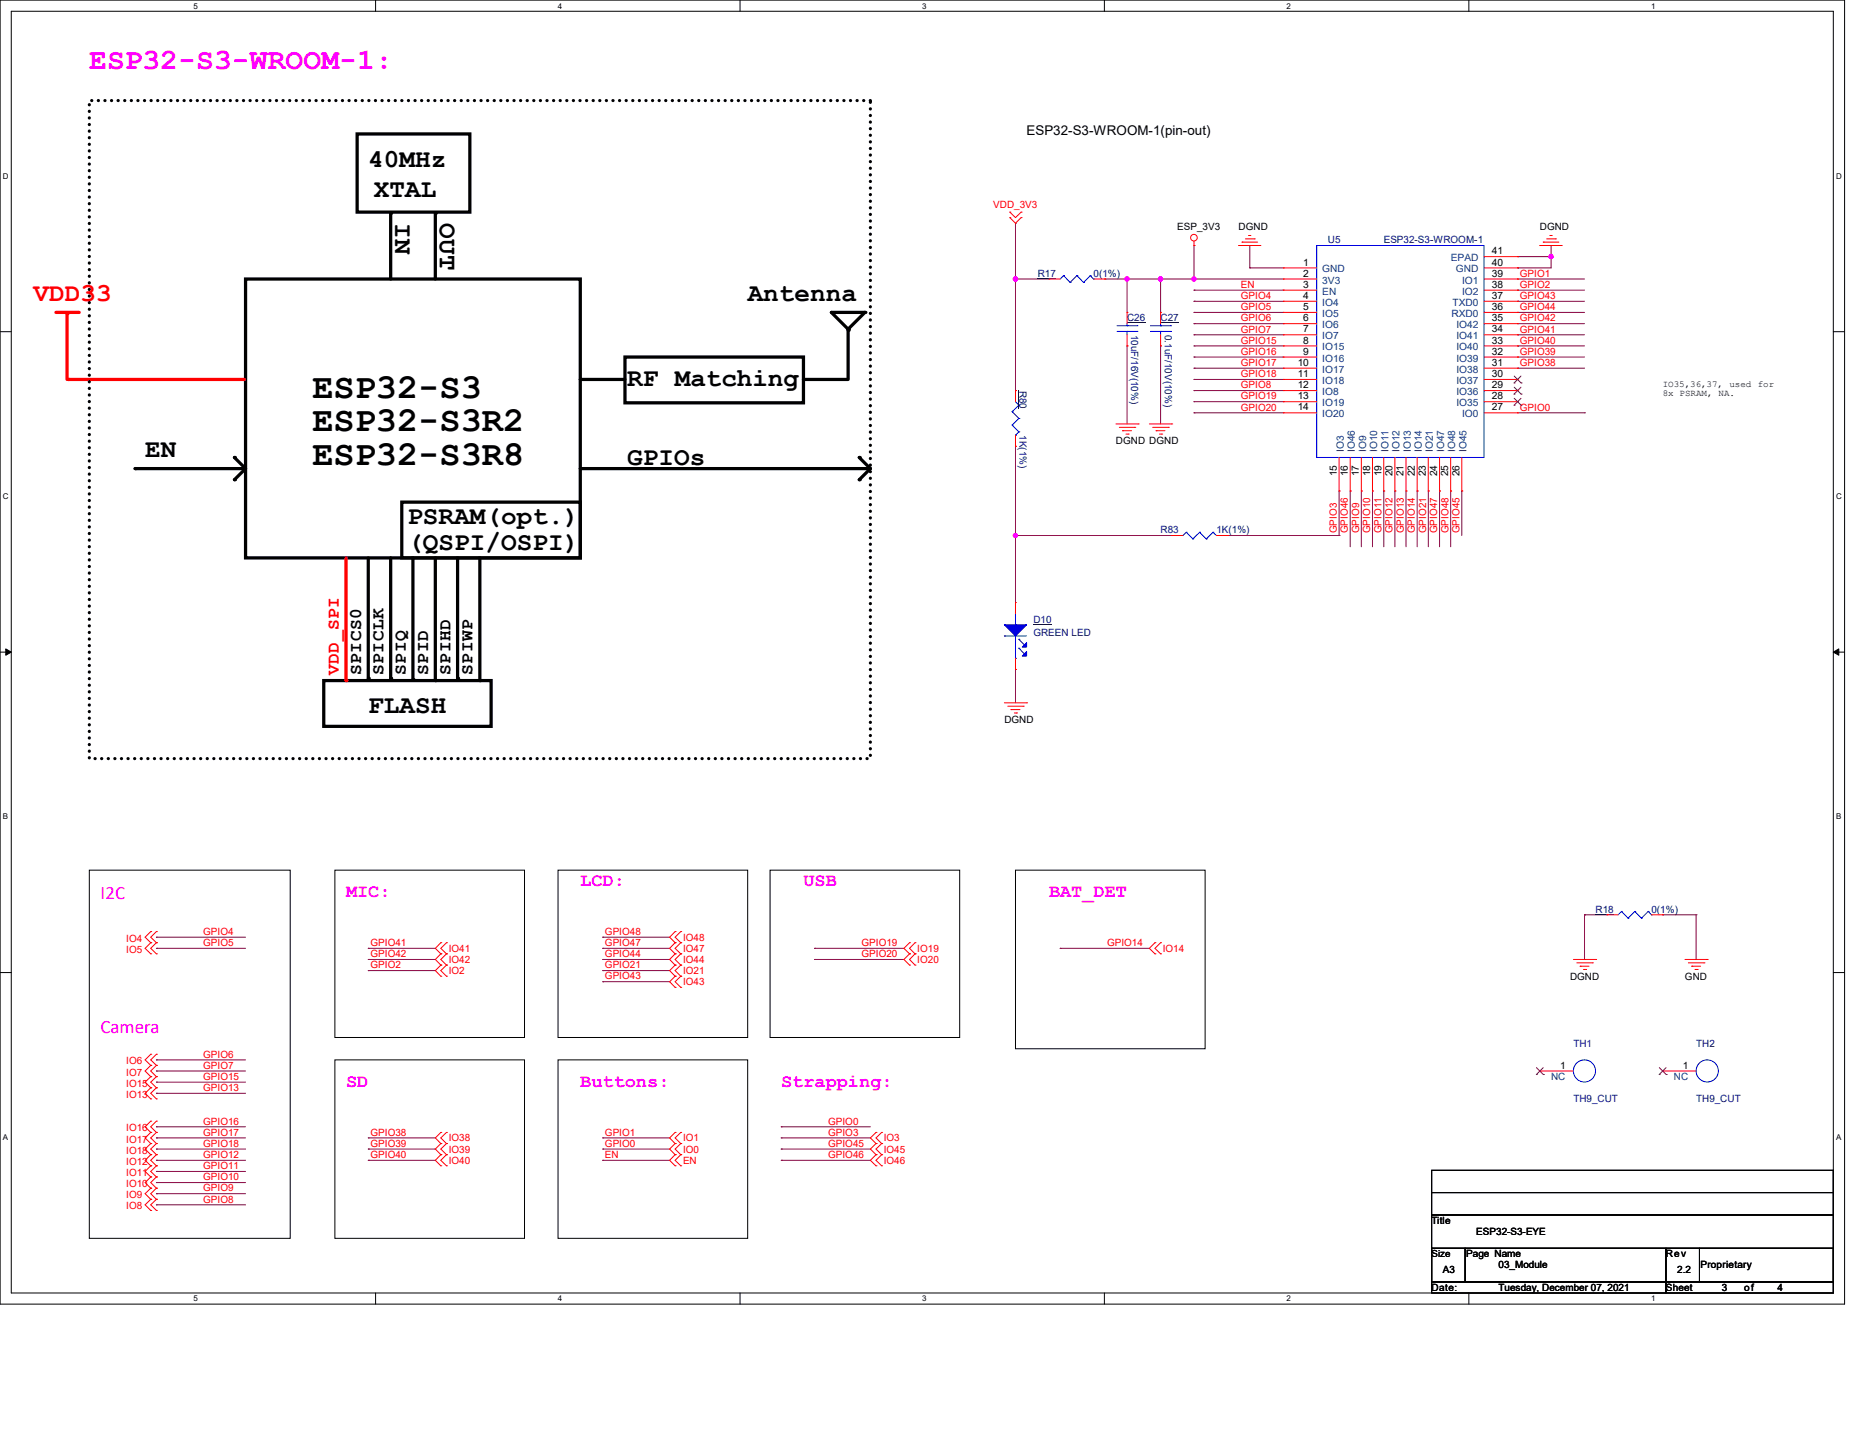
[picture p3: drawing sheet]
<svg xmlns="http://www.w3.org/2000/svg" width="558mm" height="431mm" viewBox="0 0 558 431" stroke-linecap="round" stroke-linejoin="round" font-family="sans-serif">
<g fill="none" stroke="#000" stroke-width=".3">
<path d="M0 0h554.3v392h-554.3zM3.4 3.4h547.5v385.2h-547.5zM112.9 0v3.4M222.4 0v3.4M331.9 0v3.4M441.4 0v3.4M0 99.7h3.4M550.9 99.7h3.3M0 196h3.4M1.7 195l1.7 1-1.7 .9zM550.9 196l1.6-1v1.9zM550.9 196h3.3"/>
<path d="M0 292.3h3.4M550.9 292.3h3.3M112.9 388.6v3.4M222.4 388.6v3.4M331.9 388.6v3.4M441.4 388.6v3.4"/>
</g>
<path d="M1.7 195l1.7 1-1.7 .9zM550.9 196l1.6-1v1.9z" fill="#000"/>
<path d="M73.8 83.9h100.6v83.8h-100.6zM249.8 93.9h10.1l-5.1 5zM254.8 99.3v14.4M174.4 114h13.4M187.8 107.3h53.6v13.8h-53.6zM241.4 114h13.4M120.7 150.9h53.7v16.8h-53.7zM97.3 204.6h50.3v13.7h-50.3z" fill="none" stroke="#000" stroke-width=".97"/>
<g fill="#000">
<circle cx="254.8" cy="99.3" r=".49"/>
<circle cx="254.8" cy="98.9" r=".49"/>
<circle cx="259.9" cy="93.9" r=".49"/>
<circle cx="174.4" cy="114" r=".49"/>
<circle cx="241.4" cy="114" r=".49"/>
</g>
<path d="M16.8 93.9h6.7" fill="none" stroke="#f00" stroke-width=".97"/>
<circle cx="23.5" cy="93.9" r=".49" fill="#f00"/>
<path d="M20.2 94.2v19.8" fill="none" stroke="#f00" stroke-width=".97"/>
<circle cx="20.2" cy="94.2" r=".49" fill="#f00"/>
<path d="M20.5 114h52.9" fill="none" stroke="#f00" stroke-width=".97"/>
<circle cx="20.5" cy="114" r=".49" fill="#f00"/>
<g fill="none" stroke="#000" stroke-width=".97">
<path d="M107.3 40.3h33.9v23.5h-33.9zM117.4 64.1v19.8M130.8 64.1v19.8M70.4 137.5l3.4 3.3-3.4 3.4M258.2 137.5l3.3 3.3M40.6 140.8h32.8M174.4 140.8h87.1M261.5 140.8l-3.3 3.4M110.7 167.7v36.2M117.4 167.7v36.2M124.1 167.7v36.5M130.8 167.7v36.9"/>
<path d="M137.5 167.7v36.2"/>
</g>
<g fill="#000">
<circle cx="117.4" cy="64.1" r=".49"/>
<circle cx="130.8" cy="64.1" r=".49"/>
<circle cx="70.4" cy="137.5" r=".49"/>
<circle cx="258.2" cy="137.5" r=".49"/>
<circle cx="40.6" cy="140.8" r=".49"/>
<circle cx="70.4" cy="144.2" r=".49"/>
<circle cx="174.4" cy="140.8" r=".49"/>
<circle cx="258.2" cy="144.2" r=".49"/>
<circle cx="110.7" cy="203.9" r=".49"/>
<circle cx="117.4" cy="203.9" r=".49"/>
<circle cx="124.1" cy="204.2" r=".49"/>
<circle cx="130.8" cy="204.6" r=".49"/>
<circle cx="137.5" cy="203.9" r=".49"/>
</g>
<path d="M26.8 30.2h234.7v197.8h-234.7z" fill="none" stroke="#000" stroke-width=".97" stroke-dasharray="0 1.9"/>
<path d="M104 167.7v36.9" fill="none" stroke="#f00" stroke-width=".97"/>
<circle cx="104" cy="204.6" r=".49" fill="#f00"/>
<path d="M144.2 167.7v36.9" fill="none" stroke="#000" stroke-width=".97"/>
<circle cx="144.2" cy="204.6" r=".49" fill="#000"/>
<path d="M26.8 261.5h60.4v110.7h-60.4zM100.6 261.5h57v50.3h-57zM167.7 261.5h57v50.3h-57zM231.4 261.5h57v50.3h-57zM305.1 261.5h57v53.7h-57zM100.6 318.6h57v53.6h-57zM167.7 318.6h57v53.6h-57z" fill="none" stroke="#000" stroke-width=".3"/>
<g fill="none" stroke="#800040" stroke-width=".3">
<path d="M375.5 73.8h.1M375.5 73.8v6.7M466.1 73.8h.1M466.1 73.8v3.3M358.8 87.2h.1M358.8 90.6h.1M358.8 93.9h.1M358.8 97.3h.1M358.8 87.2h26.8M358.8 90.6h26.8M358.8 93.9h26.8M358.8 97.3h26.8"/>
<path d="M375.5 80.5h.1M375.5 80.5h10.1M456 97.3h.1M456 93.9h.1M456 90.6h.1M456 87.2h.1M456 83.9h.1M456 87.2h20.1M456 90.6h20.1M456 93.9h20.1M456 97.3h20.1M456 83.9h20.1"/>
<path d="M358.8 100.6h.1M358.8 104h.1M358.8 107.3h.1M358.8 110.7h.1M358.8 114h.1M358.8 100.6h26.8M358.8 104h26.8M358.8 107.3h26.8M358.8 110.7h26.8M358.8 114h26.8M456 110.7h.1M456 107.3h.1"/>
<path d="M456 104h.1M456 100.6h.1M456 100.6h20.1M456 104h20.1M456 107.3h20.1M456 110.7h20.1M456 124.1h20.1M476.1 124.1h.1M402.4 147.6h.1M402.4 147.6v13.4M405.7 147.6h.1M405.7 147.6v16.7"/>
<path d="M409.1 147.6h.1M409.1 147.6v16.7M412.4 147.6h.1M412.4 147.6v16.7M415.8 147.6h.1M415.8 147.6v16.7M419.1 147.6h.1M419.1 147.6v16.7M422.5 147.6h.1M422.5 147.6v16.7M425.8 147.6h.1M425.8 147.6v16.7"/>
<path d="M429.2 147.6h.1M429.2 147.6v16.7M432.6 147.6h.1M432.6 147.6v16.7M435.9 147.6h.1M435.9 147.6v16.7M439.3 147.6h.1M439.3 147.6v13.4"/>
</g>
<circle cx="466" cy="77.1" r=".64" fill="#f0f"/>
<circle cx="466" cy="77.1" r=".64" fill="none" stroke="#f0f" stroke-width=".3"/>
<g fill="none" stroke="#800040" stroke-width=".3">
<path d="M305.1 67.1h.1M305.1 67.1v16.8M456 77.1h.1M456 77.1h10.1M466.1 77.1h.1M466.1 77.1v3.4h-10.1M332 83.9h.1M332 83.9h6.7M358.8 83.9h.1M358.8 83.9h26.8M456 80.5h.1M358.8 117.4h.1"/>
<path d="M358.8 117.4h26.8M358.8 120.7h.1M358.8 124.1h.1M358.8 120.7h26.8M358.8 124.1h26.8"/>
</g>
<circle cx="338.6" cy="83.8" r=".66" fill="#f0f"/>
<circle cx="338.6" cy="83.8" r=".66" fill="none" stroke="#f0f" stroke-width=".3"/>
<path d="M338.7 83.9h.1M338.7 83.9v10M348.7 83.9h.1M348.7 83.9v10M348.7 83.9h10.1M338.7 104h.1M338.7 104v23.4M348.7 104h.1M348.7 104v23.4" fill="none" stroke="#800040" stroke-width=".3"/>
<circle cx="358.8" cy="83.8" r=".66" fill="#f0f"/>
<circle cx="358.8" cy="83.8" r=".66" fill="none" stroke="#f0f" stroke-width=".3"/>
<circle cx="348.7" cy="83.8" r=".64" fill="#f0f"/>
<circle cx="348.7" cy="83.8" r=".64" fill="none" stroke="#f0f" stroke-width=".3"/>
<g fill="none" stroke="#800040" stroke-width=".3">
<path d="M358.8 73.8h.1M358.8 73.8v10.1M305.1 83.9h.1M305.1 83.9h10.1M338.7 83.9h.1M338.7 83.9h10M305.1 161h.1M305.1 161v20.1M305.1 161h47M352.1 161h.1M305.1 201.2h.1M305.1 201.2v10"/>
<path d="M476.1 275h.1M476.1 275v13.4M476.1 275h6.8M499.6 275h.1M499.6 275h10.1M509.7 275h.1M509.7 275v13.4M47 281.7h.1M47 285h.1M47 285h26.8M47 281.7h26.8M110.7 285h.1"/>
<path d="M110.7 288.4h.1M110.7 291.7h.1M110.7 285h20.1M110.7 288.4h20.1M110.7 291.7h20.1M181.1 281.7h.1M181.1 285h.1M181.1 288.4h.1M181.1 295.1h.1M181.1 291.7h.1M181.1 285h20.1M181.1 288.4h20.1"/>
<path d="M181.1 291.7h20.1M181.1 281.7h20.1M181.1 295.1h20.1M244.8 288.4h.1M244.8 285h.1M244.8 285h26.8M244.8 288.4h26.8M318.6 285h.1M318.6 285h26.8M47 318.6h.1M47 318.6h26.8M47 321.9h.1"/>
<path d="M47 325.2h.1M47 328.6h.1M47 338.7h.1M47 321.9h26.8M47 325.2h26.8M47 328.6h26.8M47 338.7h26.8M47 342h.1M47 345.4h.1M47 348.7h.1M47 352.1h.1M47 355.4h.1"/>
<path d="M47 358.8h.1M47 342h26.8M47 345.4h26.8M47 348.7h26.8M47 352.1h26.8M47 355.4h26.8M47 358.8h26.8M110.7 342h.1M110.7 345.4h.1M110.7 348.7h.1M110.7 342h20.1M110.7 345.4h20.1"/>
<path d="M110.7 348.7h20.1M181.1 345.4h.1M181.1 342h.1M181.1 348.7h.1M181.1 342h20.1M181.1 345.4h20.1M181.1 348.7h20.1M47 362.1h.1M47 362.1h26.8"/>
</g>
<circle cx="305.1" cy="161" r=".65" fill="#f0f"/>
<circle cx="305.1" cy="161" r=".65" fill="none" stroke="#f0f" stroke-width=".3"/>
<path d="M305.1 83.9v33.5M305.1 117.4h.1M305.1 134.2h.1M305.1 134.2v26.8" fill="none" stroke="#800040" stroke-width=".3"/>
<circle cx="305.1" cy="83.8" r=".66" fill="#f0f"/>
<circle cx="305.1" cy="83.8" r=".66" fill="none" stroke="#f0f" stroke-width=".3"/>
<path d="M368.9 161h33.5M402.4 161h.1M234.7 338.7h.1M234.7 338.7h26.8M234.7 342h.1M234.7 345.4h.1M234.7 348.7h.1M234.7 342h26.8M234.7 345.4h26.8M234.7 348.7h26.8" fill="none" stroke="#800040" stroke-width=".3"/>
<g fill="none" stroke="#f00" stroke-width=".3">
<path d="M303.4 65.4h.1M303.4 63.8h.1M303.4 65.4l1.7 1.7 1.7-1.7M303.4 63.8l1.7 1.6 1.7-1.6M306.8 65.4h.1M306.8 63.8h.1M358.8 73.8h.1M358.8 72.5v1.3M372.2 73.8h.1M372.2 73.8h6.7M373.2 72.8h.1M373.2 72.8h4.7"/>
<path d="M374.2 71.8h2.7M375.2 70.8h.1M375.2 70.8h.7M376.9 71.8h.1M445.9 77.1h10.1M456 77.1h.1M462.7 73.8h.1M462.7 73.8h6.7M463.7 72.8h.1M463.7 72.8h4.7M464.7 71.8h2.7M465.8 70.8h.1"/>
<path d="M465.8 70.8h.6M467.4 71.8h.1M315.2 83.9h.1M315.2 83.9h3.4M328.6 83.9h3.4M332 83.9h.1M338.7 93.9h.1M338.7 93.9v3.4M385.6 80.5h.1M385.6 83.9h.1M385.6 87.2h.1M385.6 90.6h.1"/>
<path d="M385.6 93.9h.1M385.6 97.3h.1M385.6 80.5h10M385.6 83.9h10M385.6 87.2h10M385.6 90.6h10M385.6 93.9h10M385.6 97.3h10M445.9 80.5h10.1M445.9 83.9h10.1M445.9 87.2h10.1M445.9 90.6h10.1"/>
<path d="M445.9 93.9h10.1M445.9 97.3h10.1M456 80.5h.1M456 83.9h.1M456 87.2h.1M456 90.6h.1M456 93.9h.1M456 97.3h.1M305.1 117.4h.1M305.1 117.4v3.3M338.7 104h.1M338.7 100.6v3.4"/>
<path d="M385.6 100.6h.1M385.6 104h.1M385.6 107.3h.1M385.6 110.7h.1M385.6 114h.1M385.6 117.4h.1M385.6 100.6h10M385.6 104h10M385.6 107.3h10M385.6 110.7h10M385.6 114h10M385.6 117.4h10"/>
<path d="M445.9 100.6h10.1M445.9 104h10.1M445.9 107.3h10.1M445.9 110.7h10.1M445.9 114h10.1M445.9 117.4h10.1M456 100.6h.1M456 104h.1M456 107.3h.1M456 110.7h.1M456 114h.1M456 117.4h.1"/>
<path d="M305.1 134.2h.1M305.1 130.8v3.4M335.3 127.4h6.7M336.3 128.4h4.7M337.3 129.5h.1M337.3 129.5h2.7M338.3 130.5h.7M339 130.5h.1M341 128.4h.1M342 127.4h.1M345.4 127.4h6.7M346.4 128.4h4.7"/>
<path d="M347.4 129.5h.1M347.4 129.5h2.7M348.4 130.5h.7M349.1 130.5h.1M351.1 128.4h.1M352.1 127.4h.1M385.6 120.7h.1M385.6 124.1h.1M385.6 120.7h10M385.6 124.1h10M402.4 137.5v10.1M405.7 137.5v10.1"/>
<path d="M409.1 137.5v10.1M412.4 137.5v10.1M415.8 137.5v10.1M419.1 137.5v10.1M422.5 137.5v10.1M425.8 137.5v10.1M429.2 137.5v10.1M432.6 137.5v10.1M435.9 137.5v10.1M439.3 137.5v10.1M445.9 120.7h10.1M445.9 124.1h10.1"/>
<path d="M456 120.7h.1M456 124.1h.1M402.4 147.6h.1M405.7 147.6h.1M409.1 147.6h.1M412.4 147.6h.1M415.8 147.6h.1M419.1 147.6h.1M422.5 147.6h.1M425.8 147.6h.1M429.2 147.6h.1M432.6 147.6h.1"/>
<path d="M435.9 147.6h.1M439.3 147.6h.1M352.1 161h.1M352.1 161h3.3M365.5 161h3.4M368.9 161h.1M301.8 211.2h6.7M302.8 212.3h4.7M303.8 213.3h.1M303.8 213.3h2.7M304.8 214.3h.7M305.5 214.3h.1"/>
<path d="M307.5 212.3h.1M308.5 211.2h.1M45.3 280h.1M45.3 280l-1.7 1.7 1.7 1.6M47 280h.1M47 280l-1.7 1.7 1.7 1.6M202.9 280h.1M202.9 280l-1.7 1.7 1.7 1.6M204.6 280h.1M204.6 280l-1.7 1.7 1.7 1.6M45.3 283.3h.1M45.3 286.7h.1"/>
<path d="M45.3 283.3l-1.7 1.7 1.7 1.7M47 283.3h.1M47 286.7h.1M47 283.3l-1.7 1.7 1.7 1.7M132.5 286.7h.1M132.5 290.1h.1M132.5 283.3h.1M132.5 293.4h.1M132.5 286.7l-1.7 1.7 1.7 1.7M132.5 283.3l-1.7 1.7 1.7 1.7M132.5 290.1l-1.7 1.6 1.7 1.7M134.2 290.1h.1"/>
<path d="M134.2 286.7h.1M134.2 283.3h.1M134.2 293.4h.1M134.2 286.7l-1.7 1.7 1.7 1.7M134.2 283.3l-1.7 1.7 1.7 1.7M134.2 290.1l-1.7 1.6 1.7 1.7M202.9 283.3h.1M202.9 286.7h.1M202.9 290.1h.1M202.9 293.4h.1M202.9 296.8h.1M202.9 283.3l-1.7 1.7 1.7 1.7"/>
<path d="M202.9 286.7l-1.7 1.7 1.7 1.7M202.9 290.1l-1.7 1.6 1.7 1.7M202.9 293.4l-1.7 1.7 1.7 1.7M204.6 283.3h.1M204.6 286.7h.1M204.6 290.1h.1M204.6 293.4h.1M204.6 296.8h.1M204.6 283.3l-1.7 1.7 1.7 1.7M204.6 286.7l-1.7 1.7 1.7 1.7M204.6 290.1l-1.7 1.6 1.7 1.7M204.6 293.4l-1.7 1.7 1.7 1.7"/>
<path d="M273.3 283.3h.1M273.3 286.7h.1M273.3 290.1h.1M273.3 283.3l-1.7 1.7 1.7 1.7M273.3 286.7l-1.7 1.7 1.7 1.7M275 286.7h.1M275 283.3h.1M275 290.1h.1M275 283.3l-1.7 1.7 1.7 1.7M275 286.7l-1.7 1.7 1.7 1.7M347 283.3h.1M347 286.7h.1"/>
<path d="M347 283.3l-1.6 1.7 1.6 1.7M348.7 286.7h.1M348.7 283.3h.1M348.7 283.3l-1.7 1.7 1.7 1.7M472.8 288.4h6.7M473.8 289.4h4.7M474.8 290.4h.1M474.8 290.4h2.7M475.8 291.4h.7M476.5 291.4h.1M478.5 289.4h.1M479.5 288.4h.1"/>
<path d="M506.3 288.4h6.7M507.3 289.4h4.7M508.3 290.4h.1M508.3 290.4h2.7M509.3 291.4h.7M510 291.4h.1M512 289.4h.1M513 288.4h.1M45.3 316.9h.1M45.3 316.9l-1.7 1.7 1.7 1.6M47 316.9h.1M47 316.9l-1.7 1.7 1.7 1.6"/>
<path d="M45.3 320.2h.1M45.3 323.6h.1M45.3 326.9h.1M45.3 330.3h.1M45.3 337h.1M45.3 320.2l-1.7 1.7 1.7 1.7M45.3 323.6l-1.7 1.6 1.7 1.7M45.3 326.9l-1.7 1.7 1.7 1.7M45.3 337l-1.7 1.7 1.7 1.7M47 320.2h.1M47 323.6h.1M47 326.9h.1"/>
<path d="M47 330.3h.1M47 337h.1M47 320.2l-1.7 1.7 1.7 1.7M47 323.6l-1.7 1.6 1.7 1.7M47 326.9l-1.7 1.7 1.7 1.7M47 337l-1.7 1.7 1.7 1.7M462.7 321.9h.1M462.7 321.9h10.1M45.3 340.4h.1M45.3 343.7h.1M45.3 347h.1M45.3 350.4h.1"/>
<path d="M45.3 353.7h.1M45.3 357.1h.1M45.3 340.4l-1.7 1.6 1.7 1.7M45.3 343.7l-1.7 1.7 1.7 1.6M45.3 347l-1.7 1.7 1.7 1.7M45.3 350.4l-1.7 1.7 1.7 1.6M45.3 353.7l-1.7 1.7 1.7 1.7M45.3 357.1l-1.7 1.7 1.7 1.7M47 340.4h.1M47 343.7h.1M47 347h.1M47 350.4h.1"/>
<path d="M47 353.7h.1M47 357.1h.1M47 340.4l-1.7 1.6 1.7 1.7M47 343.7l-1.7 1.7 1.7 1.6M47 347l-1.7 1.7 1.7 1.7M47 350.4l-1.7 1.7 1.7 1.6M47 353.7l-1.7 1.7 1.7 1.7M47 357.1l-1.7 1.7 1.7 1.7M132.5 347h.1M132.5 350.4h.1M132.5 343.7h.1M132.5 340.4h.1"/>
<path d="M132.5 347l-1.7 1.7 1.7 1.7M132.5 343.7l-1.7 1.7 1.7 1.6M132.5 340.4l-1.7 1.6 1.7 1.7M134.2 350.4h.1M134.2 347h.1M134.2 343.7h.1M134.2 340.4h.1M134.2 347l-1.7 1.7 1.7 1.7M134.2 343.7l-1.7 1.7 1.7 1.6M134.2 340.4l-1.7 1.6 1.7 1.7M202.9 340.4h.1M202.9 343.7h.1"/>
<path d="M202.9 347h.1M202.9 350.4h.1M202.9 340.4l-1.7 1.6 1.7 1.7M202.9 343.7l-1.7 1.7 1.7 1.6M202.9 347l-1.7 1.7 1.7 1.7M204.6 343.7h.1M204.6 340.4h.1M204.6 347h.1M204.6 350.4h.1M204.6 340.4l-1.7 1.6 1.7 1.7M204.6 343.7l-1.7 1.7 1.7 1.6M204.6 347l-1.7 1.7 1.7 1.7"/>
<path d="M263.2 340.4h.1M263.2 343.7h.1M263.2 347h.1M263.2 350.4h.1M263.2 340.4l-1.7 1.6 1.7 1.7M263.2 343.7l-1.7 1.7 1.7 1.6M263.2 347l-1.7 1.7 1.7 1.7M264.9 343.7h.1M264.9 340.4h.1M264.9 347h.1M264.9 350.4h.1M264.9 340.4l-1.7 1.6 1.7 1.7"/>
<path d="M264.9 343.7l-1.7 1.7 1.7 1.6M264.9 347l-1.7 1.7 1.7 1.7M45.3 360.5h.1M45.3 363.8h.1M45.3 360.5l-1.7 1.6 1.7 1.7M47 360.5h.1M47 363.8h.1M47 360.5l-1.7 1.6 1.7 1.7"/>
<circle cx="358.8" cy="71.4" r=".99"/>
</g>
<path d="M430.2 358.4h120.7v6.8h-120.7zM430.2 351.7h120.7v6.7h-120.7zM430.2 365.2h120.7v10h-120.7zM430.2 375.2h10.1v10.1h-10.1zM430.2 375.2h120.7v10.1h-120.7zM440.3 375.2h60.3v10.1h-60.3zM500.6 375.2h10.1v10.1h-10.1zM510.7 375.2h40.2v10.1h-40.2zM430.2 385.3h70.4v3.3h-70.4zM500.6 385.3h50.3v3.3h-50.3z" fill="none" stroke="#000" stroke-width=".3"/>
<g fill="none" stroke="#00f" stroke-width=".3">
<path d="M395.6 73.8h50.3v63.7h-50.3zM319.6 82.8h.1M319.6 82.8l-1 1.1M319.6 82.8l2 2.1M321.6 84.9h.1M323.6 82.8h.1M323.6 82.8l-2 2.1M323.6 82.8l2 2.1M325.6 84.9h.1M327.6 82.8h.1M327.6 82.8l-2 2.1M327.6 82.8l1 1.1"/>
<path d="M328.6 83.9h.1M335.7 99.6h6M335.7 97.9h6M338.7 97.9h.1M338.7 99.6h.1M338.7 97.3v.6M338.7 99.6v1M341.7 99.6h.1M341.7 97.9h.1M304.1 123.7h.1M304.1 127.8h.1M304.1 123.7l2.1 2.1"/>
<path d="M304.1 127.8l2.1 2M305.1 130.8h.1M305.1 120.7l1.1 1.1M306.2 121.8h.1M306.2 125.8h.1M306.2 129.8h.1M306.2 121.8l-2.1 1.9M306.2 125.8l-2.1 2M306.2 129.8l-1.1 1M356.4 160h.1M356.4 160l-1 1M356.4 160l2 2"/>
<path d="M360.5 160h.1M360.5 160l-2.1 2M360.5 160l2 2M364.5 160h.1M364.5 160l-2 2M364.5 160l1 1M358.4 162h.1M362.5 162h.1M365.5 161h.1"/>
<circle cx="476.1" cy="321.9" r="3.3"/>
</g>
<path d="M311.8 83.7h5.5M338.6 97h5.5M306 117.4v5.5" fill="none" stroke="#000080" stroke-width=".3"/>
<g fill="none" stroke="#804000" stroke-width=".3">
<path d="M455 115.1h.1M455 118.4h.1M455 113l2.1 2.1M455 116.4l2.1 2M455 119.7l2.1 2.1M457 113l-2 2.1M457 116.4l-2 2M457 119.7l-2 2.1M457.1 115.1h.1M457.1 118.4h.1M455 121.8h.1M457.1 121.8h.1"/>
<path d="M461.6 323h.1M461.7 320.9l2.1 2.1M463.7 320.9l-2.1 2.1M463.8 323h.1"/>
</g>
<path d="M301.8 187.8h6.7l-3.4 3.3z" fill="#00f"/>
<path d="M301.8 187.8h6.7l-3.4 3.3z" fill="none" stroke="#00f" stroke-width=".3"/>
<path d="M307.2 194.5l1.3-1.3v1.3z" fill="#00f"/>
<path d="M307.2 194.5l1.3-1.3v1.3z" fill="none" stroke="#00f" stroke-width=".3"/>
<path d="M308.5 195.8v1.4h-1.3z" fill="#00f"/>
<g fill="none" stroke="#00f" stroke-width=".3">
<path d="M345.7 99.6h6M345.7 97.9h6M348.7 97.9h.1M348.7 99.6h.1M348.7 97.3v.6M348.7 99.6v1M351.7 99.6h.1M351.7 97.9h.1M301.8 191.1h.1M301.8 191.1h6.7M305.1 187.8h.1M305.1 197.9h.1"/>
<path d="M305.1 184.4v3.4M305.1 191.1v6.8M306.2 192.2h.1M306.2 194.8h.1M306.2 192.2l1.6 1.6M306.2 194.8l1.6 1.7M308.5 195.8v1.4h-1.3zM487.2 273.9h.1M487.2 273.9l-1 1.1M487.2 273.9l2 2.1M489.2 276h.1M491.2 273.9h.1"/>
<path d="M491.2 273.9l-2 2.1M491.2 273.9l2 2.1M493.2 276h.1M495.3 273.9h.1M495.3 273.9l-2.1 2.1M495.3 273.9l.9 1.1M496.2 275h.1"/>
<circle cx="513" cy="321.9" r="3.3"/>
</g>
<path d="M348.7 97h5.5M310.5 187.6h5.5M479.4 274.7h5.5" fill="none" stroke="#000080" stroke-width=".3"/>
<g fill="none" stroke="#f00" stroke-width=".3">
<path d="M348.7 93.9h.1M348.7 93.9v3.4M348.7 104h.1M348.7 100.6v3.4M305.1 181.1h.1M305.1 181.1v3.3M305.1 197.9v3.3M305.1 201.2h.1M482.9 275h.1M482.9 275h3.3M496.2 275h3.4M499.6 275h.1"/>
<path d="M499.6 321.9h.1M499.6 321.9h10.1"/>
</g>
<path d="M498.6 323h.1M498.6 320.9l2.1 2.1M500.6 320.9l-2 2.1M500.7 323h.1" fill="none" stroke="#804000" stroke-width=".3"/>
<circle cx="466" cy="77.1" r=".64" fill="#f0f"/>
<circle cx="466" cy="77.1" r=".64" fill="none" stroke="#f0f" stroke-width=".3"/>
<circle cx="338.6" cy="83.8" r=".66" fill="#f0f"/>
<circle cx="338.6" cy="83.8" r=".66" fill="none" stroke="#f0f" stroke-width=".3"/>
<circle cx="358.8" cy="83.8" r=".66" fill="#f0f"/>
<circle cx="358.8" cy="83.8" r=".66" fill="none" stroke="#f0f" stroke-width=".3"/>
<circle cx="348.7" cy="83.8" r=".64" fill="#f0f"/>
<circle cx="348.7" cy="83.8" r=".64" fill="none" stroke="#f0f" stroke-width=".3"/>
<circle cx="305.1" cy="161" r=".65" fill="#f0f"/>
<circle cx="305.1" cy="161" r=".65" fill="none" stroke="#f0f" stroke-width=".3"/>
<circle cx="305.1" cy="83.8" r=".66" fill="#f0f"/>
<circle cx="305.1" cy="83.8" r=".66" fill="none" stroke="#f0f" stroke-width=".3"/>
<g font-size="10.6">
<text x="93.9" y="119.5">ESP32-S3</text>
<text x="93.9" y="129.6">ESP32-S3R2</text>
<text x="93.9" y="139.7">ESP32-S3R8</text>
</g>
<text font-size="8.9" fill="#f0f" x="26.8" y="20.9">ESP32-S3-WROOM-1:</text>
<g font-size="7.8">
<text x="110.7" y="50.1">40MHz</text>
<text x="112.4" y="59.1">XTAL</text>
<text x="118.8" y="67.1" transform="rotate(90 118.8 67.1)">IN</text>
<text x="132.2" y="67.1" transform="rotate(90 132.2 67.1)">OUT</text>
<text x="224.7" y="90.3">Antenna</text>
<text x="188.5" y="116.2">RF Matching</text>
<text x="43.6" y="137.3">EN</text>
<text x="188.5" y="139.6">GPIOs</text>
<text x="122.4" y="157.4">PSRAM(opt.)</text>
<text x="122.4" y="165.2">(QSPI/OSPI)</text>
<text x="110.7" y="214.4">FLASH</text>
</g>
<g font-size="7.8" fill="#f00">
<text x="10.1" y="90.3">VDD3</text>
<text x="28.9" y="90.3">3</text>
</g>
<g font-size="5.7" fill="#f0f">
<text x="30.2" y="270.3">I2C</text>
<text x="30.2" y="310.6">Camera</text>
</g>
<g font-size="5.6" fill="#f0f">
<text x="104" y="269.6">MIC:</text>
<text x="174.4" y="266.2">LCD:</text>
<text x="241.4" y="266.2">USB</text>
<text x="315.2" y="269.6">BAT_DET</text>
<text x="104" y="326.6">SD</text>
<text x="174.4" y="326.6">Buttons:</text>
<text x="234.7" y="326.6">Strapping:</text>
</g>
<text font-size="5.3" fill="#f00" x="101.8" y="202.9" transform="rotate(-90 101.8 202.9)">VDD_SPI</text>
<g font-size="5.3">
<text x="108.5" y="202.9" transform="rotate(-90 108.5 202.9)">SPICS0</text>
<text x="115.2" y="202.9" transform="rotate(-90 115.2 202.9)">SPICLK</text>
<text x="121.9" y="202.9" transform="rotate(-90 121.9 202.9)">SPIQ</text>
<text x="128.6" y="202.9" transform="rotate(-90 128.6 202.9)">SPID</text>
<text x="135.3" y="202.9" transform="rotate(-90 135.3 202.9)">SPIHD</text>
<text x="142" y="202.9" transform="rotate(-90 142 202.9)">SPIWP</text>
</g>
<text font-size="4" x="308.5" y="40.5">ESP32-S3-WROOM-1(pin-out)</text>
<g font-size="3" fill="#f00">
<text x="298.4" y="62.4">VDD_3V3</text>
<text x="456.7" y="83.2">GPIO1</text>
<text x="372.9" y="86.5">EN</text>
<text x="372.9" y="89.9">GPIO4</text>
<text x="456.7" y="89.9">GPIO43</text>
<text x="456.7" y="86.5">GPIO2</text>
<text x="372.9" y="93.2">GPIO5</text>
<text x="456.7" y="93.2">GPIO44</text>
<text x="372.9" y="96.6">GPIO6</text>
<text x="372.9" y="99.9">GPIO7</text>
<text x="456.7" y="99.9">GPIO41</text>
<text x="456.7" y="96.6">GPIO42</text>
<text x="372.9" y="103.3">GPIO15</text>
<text x="372.9" y="106.6">GPIO16</text>
<text x="456.7" y="106.6">GPIO39</text>
<text x="456.7" y="103.3">GPIO40</text>
<text x="372.9" y="110">GPIO17</text>
<text x="372.9" y="113.4">GPIO18</text>
<text x="456.7" y="110">GPIO38</text>
<text x="372.9" y="116.7">GPIO8</text>
<text x="372.9" y="120.1">GPIO19</text>
<text x="372.9" y="123.4">GPIO20</text>
<text x="456.7" y="123.4">GPIO0</text>
<text x="401.7" y="160.3" transform="rotate(-90 401.7 160.3)">GPIO3</text>
<text x="405" y="160.3" transform="rotate(-90 405 160.3)">GPIO46</text>
<text x="408.4" y="160.3" transform="rotate(-90 408.4 160.3)">GPIO9</text>
<text x="411.7" y="160.3" transform="rotate(-90 411.7 160.3)">GPIO10</text>
<text x="415.1" y="160.3" transform="rotate(-90 415.1 160.3)">GPIO11</text>
<text x="418.5" y="160.3" transform="rotate(-90 418.5 160.3)">GPIO12</text>
<text x="421.8" y="160.3" transform="rotate(-90 421.8 160.3)">GPIO13</text>
<text x="425.2" y="160.3" transform="rotate(-90 425.2 160.3)">GPIO14</text>
<text x="428.5" y="160.3" transform="rotate(-90 428.5 160.3)">GPIO21</text>
<text x="431.9" y="160.3" transform="rotate(-90 431.9 160.3)">GPIO47</text>
<text x="435.2" y="160.3" transform="rotate(-90 435.2 160.3)">GPIO48</text>
<text x="438.6" y="160.3" transform="rotate(-90 438.6 160.3)">GPIO45</text>
<text x="61" y="281">GPIO4</text>
<text x="181.8" y="281">GPIO48</text>
<text x="37.9" y="283">IO4</text>
<text x="37.9" y="286.4">IO5</text>
<text x="61" y="284.4">GPIO5</text>
<text x="111.3" y="284.4">GPIO41</text>
<text x="111.3" y="287.7">GPIO42</text>
<text x="134.8" y="286">IO41</text>
<text x="181.8" y="284.4">GPIO47</text>
<text x="181.8" y="287.7">GPIO44</text>
<text x="205.2" y="282.7">IO48</text>
<text x="205.2" y="286">IO47</text>
<text x="258.9" y="287.7">GPIO20</text>
<text x="258.9" y="284.4">GPIO19</text>
<text x="275.6" y="286">IO19</text>
<text x="332.7" y="284.4">GPIO14</text>
<text x="349.4" y="286">IO14</text>
<text x="111.3" y="291">GPIO2</text>
<text x="134.8" y="289.4">IO42</text>
<text x="134.8" y="292.8">IO2</text>
<text x="181.8" y="291">GPIO21</text>
<text x="205.2" y="289.4">IO44</text>
<text x="205.2" y="292.8">IO21</text>
<text x="275.6" y="289.4">IO20</text>
<text x="181.8" y="294.4">GPIO43</text>
<text x="205.2" y="296.1">IO43</text>
<text x="61" y="317.9">GPIO6</text>
<text x="37.9" y="319.9">IO6</text>
<text x="37.9" y="323.3">IO7</text>
<text x="61" y="321.2">GPIO7</text>
<text x="37.9" y="326.6">IO15</text>
<text x="37.9" y="330">IO13</text>
<text x="61" y="324.6">GPIO15</text>
<text x="61" y="327.9">GPIO13</text>
<text x="37.9" y="340">IO16</text>
<text x="61" y="338">GPIO16</text>
<text x="61" y="341.3">GPIO17</text>
<text x="111.3" y="341.3">GPIO38</text>
<text x="181.8" y="341.3">GPIO1</text>
<text x="248.8" y="341.3">GPIO3</text>
<text x="248.8" y="338">GPIO0</text>
<text x="37.9" y="343.4">IO17</text>
<text x="37.9" y="346.8">IO18</text>
<text x="61" y="344.7">GPIO18</text>
<text x="111.3" y="344.7">GPIO39</text>
<text x="134.8" y="346.4">IO39</text>
<text x="134.8" y="343.1">IO38</text>
<text x="181.8" y="344.7">GPIO0</text>
<text x="205.2" y="343.1">IO1</text>
<text x="205.2" y="346.4">IO0</text>
<text x="248.8" y="344.7">GPIO45</text>
<text x="265.6" y="343.1">IO3</text>
<text x="265.6" y="346.4">IO45</text>
<text x="37.9" y="350.1">IO12</text>
<text x="37.9" y="353.4">IO11</text>
<text x="61" y="348.1">GPIO12</text>
<text x="61" y="351.4">GPIO11</text>
<text x="111.3" y="348.1">GPIO40</text>
<text x="134.8" y="349.8">IO40</text>
<text x="181.8" y="348.1">EN</text>
<text x="205.2" y="349.8">EN</text>
<text x="248.8" y="348.1">GPIO46</text>
<text x="265.6" y="349.8">IO46</text>
<text x="37.9" y="356.8">IO10</text>
<text x="61" y="354.8">GPIO10</text>
<text x="61" y="358.1">GPIO9</text>
<text x="37.9" y="360.2">IO9</text>
<text x="37.9" y="363.5">IO8</text>
<text x="61" y="361.4">GPIO8</text>
</g>
<g font-size="3">
<text x="353.7" y="69.1">ESP_3V3</text>
<text x="372.2" y="69.1">DGND</text>
<text x="462.7" y="69.1">DGND</text>
<text x="448.3" y="76.4">41</text>
<text x="391.6" y="79.8">1</text>
<text x="391.6" y="83.1">2</text>
<text x="448.3" y="79.8">40</text>
<text x="448.3" y="83.1">39</text>
<text x="391.6" y="86.5">3</text>
<text x="391.6" y="89.8">4</text>
<text x="448.3" y="86.5">38</text>
<text x="448.3" y="89.8">37</text>
<text x="391.6" y="93.2">5</text>
<text x="448.3" y="93.2">36</text>
<text x="391.6" y="96.6">6</text>
<text x="391.6" y="99.9">7</text>
<text x="448.3" y="96.6">35</text>
<text x="448.3" y="99.9">34</text>
<text x="391.6" y="103.3">8</text>
<text x="391.6" y="106.6">9</text>
<text x="448.3" y="103.3">33</text>
<text x="448.3" y="106.6">32</text>
<text x="389.9" y="109.9">10</text>
<text x="389.9" y="113.3">11</text>
<text x="448.3" y="109.9">31</text>
<text x="448.3" y="113.3">30</text>
<text x="389.9" y="116.7">12</text>
<text x="448.3" y="116.7">29</text>
<text x="389.9" y="120">13</text>
<text x="389.9" y="123.4">14</text>
<text x="448.3" y="120">28</text>
<text x="448.3" y="123.4">27</text>
<text x="335.3" y="133.5">DGND DGND</text>
<text x="401.7" y="143.2" transform="rotate(-90 401.7 143.2)">15</text>
<text x="405" y="143.2" transform="rotate(-90 405 143.2)">16</text>
<text x="408.3" y="143.2" transform="rotate(-90 408.3 143.2)">17</text>
<text x="411.7" y="143.2" transform="rotate(-90 411.7 143.2)">18</text>
<text x="415.1" y="143.2" transform="rotate(-90 415.1 143.2)">19</text>
<text x="418.4" y="143.2" transform="rotate(-90 418.4 143.2)">20</text>
<text x="421.8" y="143.2" transform="rotate(-90 421.8 143.2)">21</text>
<text x="425.1" y="143.2" transform="rotate(-90 425.1 143.2)">22</text>
<text x="428.5" y="143.2" transform="rotate(-90 428.5 143.2)">23</text>
<text x="431.8" y="143.2" transform="rotate(-90 431.8 143.2)">24</text>
<text x="435.2" y="143.2" transform="rotate(-90 435.2 143.2)">25</text>
<text x="438.5" y="143.2" transform="rotate(-90 438.5 143.2)">26</text>
<text x="301.8" y="217.3">DGND</text>
<text x="471.8" y="294.4">DGND</text>
<text x="506.3" y="294.4">GND</text>
<text x="468.8" y="321.2">1</text>
<text x="505.6" y="321.2">1</text>
<text x="430.2" y="367.9">Title</text>
<text x="443.6" y="371.2">ESP32-S3-EYE</text>
<text x="440.6" y="377.9">Page Name</text>
<text x="500.6" y="377.9">Rev</text>
<text x="433.5" y="382.6">A3</text>
<text x="450.3" y="381.3">03_Module</text>
<text x="504" y="382.6">2.2</text>
<text x="511" y="381.3">Proprietary</text>
<text x="430.2" y="388">Date:</text>
<text x="450.3" y="388">Tuesday, December 07, 2021</text>
<text x="500.6" y="388">Sheet</text>
<text x="517.4" y="388">3</text>
<text x="524.1" y="388">of</text>
<text x="534.1" y="388">4</text>
</g>
<g font-size="3" fill="#000080">
<text x="399" y="73.2">U5</text>
<text x="415.8" y="73.2">ESP32-S3-WROOM-1</text>
<text x="311.8" y="83.2">R17</text>
<text x="328.6" y="83.2">0(1%)</text>
<text x="338.7" y="96.6">C26</text>
<text x="339.9" y="100.6" transform="rotate(90 339.9 100.6)">10uF/16V(10%)</text>
<text x="348.7" y="96.6">C27</text>
<text x="350" y="100.6" transform="rotate(90 350 100.6)">0.1uF/10V(10%)</text>
<text x="306.4" y="117.4" transform="rotate(90 306.4 117.4)">R80</text>
<text x="306.4" y="130.8" transform="rotate(90 306.4 130.8)">1K(1%)</text>
<text x="348.7" y="160.3">R83</text>
<text x="365.5" y="160.3">1K(1%)</text>
<text x="310.5" y="187.2">D10</text>
<text x="310.5" y="191.2">GREEN LED</text>
<text x="479.5" y="274.3">R18</text>
<text x="496.2" y="274.3">0(1%)</text>
<text x="472.8" y="314.5">TH1</text>
<text x="509.7" y="314.5">TH2</text>
<text x="472.8" y="331.3">TH9_CUT</text>
<text x="509.7" y="331.3">TH9_CUT</text>
</g>
<g font-size="3" fill="#004080">
<text x="397.3" y="81.9">GND</text>
<text x="435.9" y="78.5">EPAD</text>
<text x="437.5" y="81.9">GND</text>
<text x="397.3" y="85.2">3V3</text>
<text x="397.3" y="88.6">EN</text>
<text x="439.3" y="85.2">IO1</text>
<text x="439.3" y="88.6">IO2</text>
<text x="397.3" y="91.9">IO4</text>
<text x="397.3" y="95.3">IO5</text>
<text x="436.1" y="95.3">RXD0</text>
<text x="436.5" y="91.9">TXD0</text>
<text x="397.3" y="98.6">IO6</text>
<text x="397.3" y="102">IO7</text>
<text x="437.6" y="98.6">IO42</text>
<text x="437.6" y="102">IO41</text>
<text x="397.3" y="105.3">IO15</text>
<text x="437.6" y="105.3">IO40</text>
<text x="397.3" y="108.7">IO16</text>
<text x="397.3" y="112">IO17</text>
<text x="437.6" y="108.7">IO39</text>
<text x="437.6" y="112">IO38</text>
<text x="397.3" y="115.4">IO18</text>
<text x="397.3" y="118.7">IO8</text>
<text x="437.6" y="115.4">IO37</text>
<text x="437.6" y="118.7">IO36</text>
<text x="397.3" y="122.1">IO19</text>
<text x="397.3" y="125.4">IO20</text>
<text x="437.6" y="122.1">IO35</text>
<text x="439.3" y="125.4">IO0</text>
<text x="403.8" y="135.8" transform="rotate(-90 403.8 135.8)">IO3</text>
<text x="407.1" y="135.8" transform="rotate(-90 407.1 135.8)">IO46</text>
<text x="410.5" y="135.8" transform="rotate(-90 410.5 135.8)">IO9</text>
<text x="413.8" y="135.8" transform="rotate(-90 413.8 135.8)">IO10</text>
<text x="417.2" y="135.8" transform="rotate(-90 417.2 135.8)">IO11</text>
<text x="420.5" y="135.8" transform="rotate(-90 420.5 135.8)">IO12</text>
<text x="423.9" y="135.8" transform="rotate(-90 423.9 135.8)">IO13</text>
<text x="427.2" y="135.8" transform="rotate(-90 427.2 135.8)">IO14</text>
<text x="430.6" y="135.8" transform="rotate(-90 430.6 135.8)">IO21</text>
<text x="434" y="135.8" transform="rotate(-90 434 135.8)">IO47</text>
<text x="437.3" y="135.8" transform="rotate(-90 437.3 135.8)">IO48</text>
<text x="440.6" y="135.8" transform="rotate(-90 440.6 135.8)">IO45</text>
<text x="466.1" y="324.6">NC</text>
<text x="503" y="324.6">NC</text>
</g>
<text font-size="2.9" x="430.2" y="377.8">Size</text>
<g font-size="2.8">
<text x="499.6" y="116.2">IO35,36,37, used for</text>
<text x="499.6" y="119">8x PSRAM, NA.</text>
</g>
<g font-size="2.4">
<text x="58.1" y="2.6">5</text>
<text x="167.6" y="2.6">4</text>
<text x="277.1" y="2.6">3</text>
<text x="386.6" y="2.6">2</text>
<text x="496.1" y="2.6">1</text>
<text x=".9" y="53.7">D</text>
<text x="551.7" y="53.7">D</text>
<text x=".9" y="150">C</text>
<text x="551.7" y="150">C</text>
<text x=".9" y="246.3">B</text>
<text x="551.7" y="246.3">B</text>
<text x=".9" y="342.6">A</text>
<text x="551.7" y="342.6">A</text>
<text x="58.1" y="391.2">5</text>
<text x="167.6" y="391.2">4</text>
<text x="277.1" y="391.2">3</text>
<text x="386.6" y="391.2">2</text>
<text x="496.1" y="391.2">1</text>
</g>
</svg>
